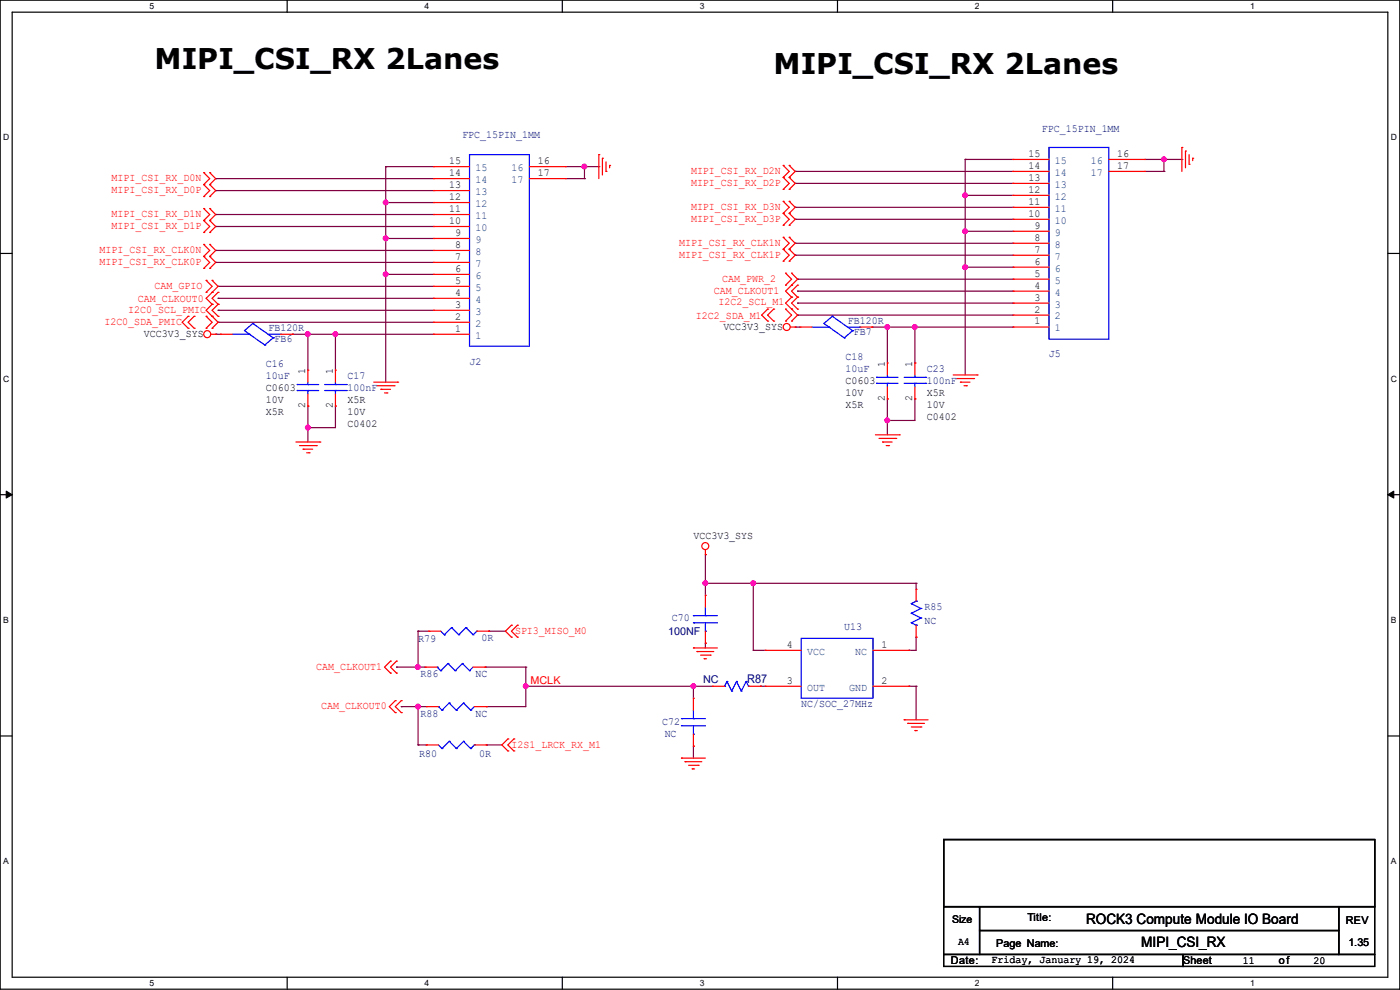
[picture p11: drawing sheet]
<svg xmlns="http://www.w3.org/2000/svg" width="297mm" height="210mm" viewBox="0 0 297 210" stroke-linecap="round" stroke-linejoin="round" font-family="sans-serif">
<path d="M0 0h297v209.8h-297zM2.6 2.6h291.8v204.7h-291.8z" fill="none" stroke="#000" stroke-width=".25"/>
<g fill="#fff">
<path d="M31.7 .3h1v2h-1z"/>
<path d="M31.7 207.6h1v1.9h-1z"/>
</g>
<path d="M60.9 0v2.6M60.9 207.3v2.5" fill="none" stroke="#000" stroke-width=".25"/>
<g fill="#fff">
<path d="M90.1 .3h1v2h-1z"/>
<path d="M90.1 207.6h1v1.9h-1z"/>
</g>
<path d="M119.3 0v2.6M119.3 207.3v2.5" fill="none" stroke="#000" stroke-width=".25"/>
<g fill="#fff">
<path d="M148.5 .3h.9v2h-.9z"/>
<path d="M148.5 207.6h.9v1.9h-.9z"/>
</g>
<path d="M177.7 0v2.6M177.7 207.3v2.5" fill="none" stroke="#000" stroke-width=".25"/>
<g fill="#fff">
<path d="M206.8 .3h1v2h-1z"/>
<path d="M206.8 207.6h1v1.9h-1z"/>
</g>
<path d="M236.1 0v2.6M236.1 207.3v2.5" fill="none" stroke="#000" stroke-width=".25"/>
<g fill="#fff">
<path d="M265.2 .3h1v2h-1z"/>
<path d="M265.2 207.6h1v1.9h-1z"/>
<path d="M.7 28.2h1.2v1.9h-1.2z"/>
<path d="M295.1 28.2h1.2v1.9h-1.2z"/>
<path d="M.7 79.3h1.2v2h-1.2z"/>
<path d="M295.1 79.3h1.2v2h-1.2z"/>
</g>
<path d="M0 53.8h2.6M294.4 53.8h2.6" fill="none" stroke="#000" stroke-width=".25"/>
<g fill="#fff">
<path d="M.7 130.5h1.2v2h-1.2z"/>
<path d="M295.1 130.5h1.1v2h-1.1z"/>
</g>
<path d="M0 104.9h2.6M294.4 104.9h2.6" fill="none" stroke="#000" stroke-width=".25"/>
<path d="M1.3 104.2l1.3 .7-1.3 .8zM294.4 104.9l1.3-.7v1.5z" fill="#000" stroke="#000" stroke-width=".21"/>
<g fill="#fff">
<path d="M.7 181.7h1.2v2h-1.2z"/>
<path d="M295.1 181.7h1.1v2h-1.1z"/>
</g>
<path d="M0 156.1h2.6M294.4 156.1h2.6M200.2 178.1h91.4v14.2h-91.4zM200.2 192.3h7.6v10.2h-7.6zM207.8 192.3h76.2v5.1h-76.2zM207.8 197.4h76.2v5.1h-76.2zM284 192.3h7.6v10.2h-7.6zM200.2 202.5h50.8v2.5h-50.8zM251 202.5h40.6v2.5h-40.6z" fill="none" stroke="#000" stroke-width=".25"/>
<g fill="none" stroke="#800040" stroke-width=".25">
<path d="M45.8 37.9h.1M45.8 37.9h46.2M81.8 35.3h.1M81.8 35.3h10.2M81.8 35.3v45.8M119.9 35.3h7.1M119.9 37.9h4.1M124 35.3h.1M124 37.9h.1M124 35.3v2.6M127 35.3h.1M168.7 36.4h.1"/>
<path d="M168.7 38.9h.1M168.7 36.4h46.2M168.7 38.9h46.2M204.8 33.8h.1M204.8 33.8h10.1M204.8 33.8v45.7M242.9 33.8h7.8M242.9 36.4h4M246.9 33.8h.1M246.9 36.4h.1M246.9 33.8v2.6M250.7 33.8h.1"/>
<path d="M45.8 55.7h.1M45.8 53.1h.1M45.8 48h.1M45.8 45.5h.1M45.8 40.4h.1M45.8 55.7h46.2M45.8 53.1h46.2M45.8 48h46.2M45.8 45.5h46.2M45.8 40.4h46.2M81.8 58.2h.1M81.8 50.6h.1"/>
<path d="M81.8 43h.1M81.8 58.2h10.2M81.8 50.6h10.2M81.8 43h10.2M168.7 54.1h.1M168.7 51.6h.1M168.7 46.5h.1M168.7 44h.1M168.7 54.1h46.2M168.7 51.6h46.2M168.7 46.5h46.2M168.7 44h46.2"/>
<path d="M169.2 59.2h.1M169.2 59.2h45.7M204.8 56.7h.1M204.8 49.1h.1M204.8 41.4h.1M204.8 56.7h10.1M204.8 49.1h10.1M204.8 41.4h10.1M45.8 70.9h.1M45.8 70.9h1M46.3 63.3h.1M46.3 60.7h.1"/>
<path d="M46.3 68.4h.1M46.3 65.8h.1M46.3 63.3h45.7M46.3 60.7h45.7M46.3 68.4h45.7M46.3 65.8h45.7M62 70.9h.1M62 70.9h30M65.3 70.9h.1M65.3 70.9v7.6M71.2 70.9h.1M71.2 70.9v7.6"/>
<path d="M168.7 69.4h.1M168.7 69.4h1M169.2 61.8h.1M169.2 66.8h.1M169.2 64.3h.1M169.2 61.8h45.7M169.2 66.8h45.7M169.2 64.3h45.7M185 69.4h.1M185 69.4h29.9M188.3 69.4h.1M188.3 69.4v7.6"/>
<path d="M194.1 69.4h.1M194.1 77h.1M194.1 69.4v7.6M65.3 86.1h.1M65.3 90.7h.1M65.3 86.1v7.7M71.2 86.1h.1M71.2 86.1v4.6h-5.9M188.3 84.6h.1M188.3 89.2h.1M188.3 84.6v7.6M194.1 84.6h.1"/>
<path d="M194.1 84.6v4.6h-5.8M149.6 117.6h.1M149.6 117.6v8.7M88.7 133.9h.1M88.7 133.9h2.3M88.7 133.9v7.6M103.7 133.9h.1M103.7 133.9h3.5M149.6 123.7h.1M149.6 136.4h.1M149.6 136.4v1.1M149.6 123.7h44.8"/>
<path d="M159.8 138h.1M159.8 123.7h.1M159.8 138h2.5M159.8 123.7v14.3M192.8 138h.1M194.4 135.2h.1M194.4 123.7h.1M194.4 135.2v2.8h-1.6M194.4 123.7v1.3M84.1 141.5h.1M84.1 141.5h6.1M85.1 149.9h.1"/>
<path d="M85.1 149.9h5.4M88.7 158h.1M88.7 149.9h.1M88.7 141.5h.1M88.7 158h1.8M88.7 149.9v8.1M102.9 141.5h.1M102.9 141.5h8.6M103.2 158h.1M103.2 149.9h.1M103.2 158h3.3M111.5 145.6h.1"/>
<path d="M111.5 141.5h.1M111.5 145.6h39.7M111.5 141.5v8.4h-8.3M147.1 145.6h.1M147.1 158.3h.1M147.1 145.6v2.5M147.1 158.3v2.5M161.3 145.6h.1M161.3 145.6h1M192.8 145.6h.1M192.8 145.6h1.6M194.4 145.6h.1"/>
<path d="M194.4 145.6v7.1"/>
</g>
<g fill="#f0f" stroke="#f0f" stroke-width=".25">
<circle cx="159.8" cy="123.7" r=".49"/>
<circle cx="149.6" cy="123.7" r=".49"/>
<circle cx="111.5" cy="145.6" r=".49"/>
<circle cx="147.1" cy="145.6" r=".49"/>
<circle cx="88.7" cy="149.9" r=".49"/>
<circle cx="88.7" cy="141.5" r=".49"/>
<circle cx="81.8" cy="42.9" r=".49"/>
<circle cx="81.8" cy="58.2" r=".49"/>
<circle cx="81.8" cy="50.6" r=".49"/>
<circle cx="65.3" cy="70.9" r=".49"/>
<circle cx="65.3" cy="90.7" r=".49"/>
<circle cx="71.1" cy="70.9" r=".49"/>
<circle cx="204.7" cy="56.7" r=".49"/>
<circle cx="204.7" cy="49" r=".49"/>
<circle cx="204.7" cy="41.4" r=".49"/>
<circle cx="188.2" cy="69.4" r=".49"/>
<circle cx="194.1" cy="69.4" r=".49"/>
<circle cx="188.2" cy="89.2" r=".49"/>
<circle cx="124" cy="35.3" r=".49"/>
<circle cx="246.9" cy="33.8" r=".49"/>
</g>
<g fill="none" stroke="#f00" stroke-width=".25">
<path d="M43.2 39.2h.1M43.2 36.6h.1M43.2 39.2l1.3 1.2-1.3 1.3M43.2 36.6l1.3 1.3-1.3 1.3M44.5 39.2h.1M44.5 36.6h.1M44.5 39.2l1.3 1.2-1.3 1.3M44.5 36.6l1.3 1.3-1.3 1.3M92 37.9h.1M92 35.3h.1M92 37.9h7.6M92 35.3h7.6"/>
<path d="M112.3 37.9h7.6M112.3 35.3h7.6M119.9 35.3h.1M119.9 37.9h.1M127 32.8h.1M127 32.8v5.1M127.8 33.6h.1M127.8 33.6v3.5M128.6 36.4h.1M128.6 34.3v2.1M129.3 35.1h.1M129.3 35.1v.5"/>
<path d="M166.2 37.6h.1M166.2 35.1h.1M166.2 37.6l1.2 1.3-1.2 1.3M166.2 35.1l1.2 1.3-1.2 1.2M167.4 37.6h.1M167.4 35.1h.1M167.4 37.6l1.3 1.3-1.3 1.3M167.4 35.1l1.3 1.3-1.3 1.2M214.9 38.9h.1M214.9 36.4h.1M214.9 33.8h.1M214.9 38.9h7.6"/>
<path d="M214.9 36.4h7.6M214.9 33.8h7.6M235.2 36.4h7.7M235.2 33.8h7.7M242.9 33.8h.1M242.9 36.4h.1M250.7 31.3h.1M250.7 31.3v5.1M251.5 32h.1M251.5 32v3.6M252.3 34.8h.1M252.3 32.8v2"/>
<path d="M253 33.6h.1M253 33.6v.5M43.2 41.7h.1M43.2 46.8h.1M43.2 44.2h.1M43.2 49.3h.1M43.2 54.4h.1M43.2 51.9h.1M43.2 56.9h.1M43.2 44.2l1.3 1.3-1.3 1.3M43.2 46.8l1.3 1.2-1.3 1.3M43.2 51.9l1.3 1.2-1.3 1.3"/>
<path d="M43.2 54.4l1.3 1.3-1.3 1.2M43.7 59.5h.1M43.7 59.5l1.3 1.2-1.3 1.3M44.5 41.7h.1M44.5 44.2h.1M44.5 46.8h.1M44.5 49.3h.1M44.5 51.9h.1M44.5 54.4h.1M44.5 56.9h.1M44.5 44.2l1.3 1.3-1.3 1.3M44.5 46.8l1.3 1.2-1.3 1.3"/>
<path d="M44.5 51.9l1.3 1.2-1.3 1.3M44.5 54.4l1.3 1.3-1.3 1.2M45 59.5h.1M45 59.5l1.3 1.2-2.6 2.6 1.3 1.3M92 58.2h.1M92 55.7h.1M92 53.1h.1M92 50.6h.1M92 48h.1M92 45.5h.1M92 43h.1M92 40.4h.1"/>
<path d="M92 58.2h7.6M92 55.7h7.6M92 53.1h7.6M92 50.6h7.6M92 48h7.6M92 45.5h7.6M92 43h7.6M92 40.4h7.6M166.2 40.2h.1M166.2 45.3h.1M166.2 42.7h.1M166.2 47.8h.1"/>
<path d="M166.2 52.9h.1M166.2 50.3h.1M166.2 55.4h.1M166.2 42.7l1.2 1.3-1.2 1.3M166.2 45.3l1.2 1.2-1.2 1.3M166.2 50.3l1.2 1.3-1.2 1.3M166.2 52.9l1.2 1.2-1.2 1.3M166.7 58h.1M166.7 58l1.2 1.2-1.2 1.3M167.4 40.2h.1M167.4 42.7h.1M167.4 45.3h.1"/>
<path d="M167.4 47.8h.1M167.4 50.3h.1M167.4 52.9h.1M167.4 55.4h.1M167.4 42.7l1.3 1.3-1.3 1.3M167.4 45.3l1.3 1.2-1.3 1.3M167.4 50.3l1.3 1.3-1.3 1.3M167.4 52.9l1.3 1.2-1.3 1.3M167.9 58h.1M167.9 58l1.3 1.2-2.5 2.6 1.2 1.2M214.9 59.2h.1M214.9 56.7h.1"/>
<path d="M214.9 54.1h.1M214.9 51.6h.1M214.9 49.1h.1M214.9 46.5h.1M214.9 44h.1M214.9 41.4h.1M214.9 59.2h7.6M214.9 56.7h7.6M214.9 54.1h7.6M214.9 51.6h7.6M214.9 49.1h7.6M214.9 46.5h7.6"/>
<path d="M214.9 44h7.6M214.9 41.4h7.6M39.9 69.6h.1M39.9 67.1h.1M39.9 67.1l-1.2 1.3 1.2 1.2M41.2 69.6h.1M41.2 67.1h.1M41.2 67.1l-1.3 1.3 1.3 1.2M43.7 62h.1M43.7 69.6h.1M43.7 67.1h.1M43.7 67.1l1.3 1.3-1.3 1.2"/>
<path d="M44.7 70.9h1.1M45 67.1h.1M45 64.6h.1M45 62h.1M45 69.6h.1M45 64.6l-1.3 1.2 2.6 2.6-1.3 1.2M45.8 70.9h.1M46.3 67.1h.1M46.3 64.6h.1M46.3 62h.1M46.3 64.6l-1.3 1.2 1.3 1.3M46.3 62l-1.3 1.3 1.3 1.3"/>
<path d="M46.8 70.9h.1M46.8 70.9h2.5M59.5 70.9h2.5M62 70.9h.1M65.3 78.5h.1M65.3 78.5v2.6M71.2 78.5h.1M71.2 78.5v2.6M92 70.9h.1M92 68.4h.1M92 65.8h.1M92 63.3h.1"/>
<path d="M92 60.7h.1M92 70.9h7.6M92 68.4h7.6M92 65.8h7.6M92 63.3h7.6M92 60.7h7.6M162.9 68.1h.1M162.9 65.6h.1M162.9 65.6l-1.3 1.2 1.3 1.3M164.1 68.1h.1M164.1 65.6h.1M164.1 65.6l-1.2 1.2 1.2 1.3"/>
<path d="M166.7 60.5h.1M166.7 68.1h.1M166.7 65.6h.1M166.7 65.6l1.2 1.2-1.2 1.3M167.7 69.4h1M167.9 65.6h.1M167.9 63h.1M167.9 60.5h.1M167.9 68.1h.1M167.9 63l-1.2 1.3 2.5 2.5-1.3 1.3M168.7 69.4h.1M169.2 65.6h.1"/>
<path d="M169.2 63h.1M169.2 60.5h.1M169.2 63l-1.3 1.3 1.3 1.3M169.2 60.5l-1.3 1.3 1.3 1.2M169.7 69.4h.1M169.7 69.4h2.6M182.4 69.4h2.6M185 69.4h.1M188.3 77h.1M188.3 77v2.5M194.1 77h.1M194.1 77v2.5"/>
<path d="M202.2 79.5h5.1M207.3 79.5h.1M214.9 69.4h.1M214.9 66.8h.1M214.9 64.3h.1M214.9 61.8h.1M214.9 69.4h7.6M214.9 66.8h7.6M214.9 64.3h7.6M214.9 61.8h7.6M62.8 93.8h5.1M63.5 94.5h3.6"/>
<path d="M64.3 95.3h.1M64.3 95.3h2M65.1 96.1h.5M65.3 86.1h.1M65.3 83.6v2.5M65.6 96.1h.1M67.1 94.5h.1M67.9 93.8h.1M71.2 86.1h.1M71.2 83.6v2.5M79.3 81.1h5.1M80.1 81.8h3.5"/>
<path d="M80.8 82.6h.1M80.8 82.6h2M81.6 83.4h.5M82.1 83.4h.1M83.6 81.8h.1M84.4 81.1h.1M185.7 92.2h5.1M186.5 93h3.5M187.2 93.8h.1M187.2 93.8h2.1M188 94.5h.5M188.3 84.6h.1"/>
<path d="M188.3 82.1v2.5M188.5 94.5h.1M190 93h.1M190.8 92.2h.1M194.1 84.6h.1M194.1 82.1v2.5M203 80.3h3.5M203.8 81.1h.1M203.8 81.1h2M204.5 81.8h.5M205 81.8h.1M206.5 80.3h.1"/>
<path d="M149.6 117.6h.1M149.6 116.6v1M91 133.9h.1M91 133.9h2.5M101.1 133.9h2.6M103.7 133.9h.1M108.5 132.6h.1M108.5 135.2h.1M108.5 132.6l-1.3 1.3 1.3 1.3M109.8 135.2h.1M109.8 132.6h.1M109.8 132.6l-1.3 1.3 1.3 1.3"/>
<path d="M147.1 137.5h.1M147.1 137.5h5.1M147.9 138.2h.1M147.9 138.2h3.5M148.6 139h2.1M149.4 139.7h.1M149.4 139.7h.5M149.6 126.3h.1M149.6 136.4h.1M149.6 126.3v2.5M149.6 133.9v2.5M150.7 139h.1"/>
<path d="M162.3 138h.1M162.3 138h7.7M185.2 138h7.6M192.8 138h.1M194.4 135.2h.1M194.4 125h.1M194.4 125v2.6M194.4 132.6v2.6M82.8 142.8h.1M82.8 140.3h.1M82.8 140.3l-1.2 1.2 1.2 1.3M83.9 151.2h.1"/>
<path d="M83.9 148.6h.1M83.9 148.6l-1.3 1.3 1.3 1.3M84.1 142.8h.1M84.1 140.3h.1M84.1 140.3l-1.3 1.2 1.3 1.3M85.1 151.2h.1M85.1 148.6h.1M85.1 148.6l-1.2 1.3 1.2 1.3M90.2 141.5h.1M90.2 141.5h2.6M90.5 158h.1M90.5 149.9h.1"/>
<path d="M90.5 158h2.5M90.5 149.9h2.5M100.4 141.5h2.5M100.6 158h2.6M100.6 149.9h2.6M102.9 141.5h.1M103.2 158h.1M103.2 149.9h.1M107.7 156.8h.1M107.7 159.3h.1M107.7 156.8l-1.2 1.2 1.2 1.3M109 159.3h.1"/>
<path d="M109 156.8h.1M109 156.8l-1.3 1.2 1.3 1.3M147.1 148.1h.1M147.1 158.3h.1M147.1 148.1v2.6M147.1 155.7v2.6M151.2 145.6h.1M151.2 145.6h2.5M158.8 145.6h2.5M161.3 145.6h.1M162.3 145.6h.1M162.3 145.6h7.7"/>
<path d="M185.2 145.6h7.6M191.8 152.7h.1M191.8 152.7h5.1M192.6 153.5h.1M192.6 153.5h3.5M192.8 145.6h.1M193.3 154.2h2.1M194.1 155h.1M194.1 155h.5M195.4 154.2h.1M144.6 160.8h.1M144.6 160.8h5"/>
<path d="M145.3 161.6h.1M145.3 161.6h3.6M146.1 162.3h2M146.9 163.1h.1M146.9 163.1h.5M148.1 162.3h.1"/>
<circle cx="44" cy="70.9" r=".74"/>
<circle cx="166.9" cy="69.4" r=".74"/>
<circle cx="149.6" cy="115.8" r=".74"/>
</g>
<g fill="none" stroke="#00f" stroke-width=".25">
<path d="M99.6 32.8h12.7v40.6h-12.7zM222.5 31.3h12.7v40.6h-12.7zM49.3 70.9h3.6M52.9 70.9h.1M53.6 68.6h.1M53.6 68.6l-1.7 1.5 4.3 3.1M53.6 68.6l4.4 3.1M56.2 73.2h.1M56.9 70.9h2.6M58 71.7h.1M58 71.7l-1.8 1.5M59.5 70.9h.1"/>
<path d="M172.3 69.4h3.5M175.8 69.4h.1M176.6 67.1h.1M176.6 67.1l-1.8 1.5 4.3 3.1M176.6 67.1l4.3 3M179.1 71.7h.1M179.9 69.4h2.5M180.9 70.1h.1M180.9 70.1l-1.8 1.6M182.4 69.4h.1M188.3 79.5v.6M194.1 79.5v.6"/>
<path d="M63 82.8h.1M63 81.6h.1M63 82.8h4.6M63 81.6h4.6M65.3 81.6h.1M65.3 82.8h.1M65.3 81.1v.5M65.3 82.8v.8M68.9 82.8h4.5M68.9 81.6h4.5M71.2 81.6h.1M71.2 82.8h.1"/>
<path d="M71.2 81.1v.5M71.2 82.8v.8M73.4 82.8h.1M73.4 81.6h.1M186 81.3h.1M186 80.1h.1M186 81.3h4.5M186 80.1h4.5M188.3 80.1h.1M188.3 81.3h.1M188.3 81.3v.8M191.8 81.3h4.6"/>
<path d="M191.8 80.1h4.6M194.1 80.1h.1M194.1 81.3h.1M194.1 81.3v.8M196.4 81.3h.1M196.4 80.1h.1M93.5 133.9l.8 .8M94.3 134.7h.1M95.8 133.1h.1M95.8 133.1l-1.5 1.6M95.8 133.1l1.5 1.6M97.3 134.7h.1"/>
<path d="M98.8 133.1h.1M98.8 133.1l-1.5 1.6M98.8 133.1l1.6 1.6M100.4 134.7h.1M101.1 133.9h.1M101.1 133.9l-.7 .8M147.1 132.1h.1M147.1 130.6h.1M147.1 132.1h5.1M147.1 130.6h5.1M149.6 133.9h.1M149.6 130.6h.1"/>
<path d="M149.6 128.8v1.8M149.6 132.1v1.8M170 135.4h15.2v12.7h-15.2zM193.3 132.1h.1M193.3 130.1h.1M193.3 128.1h.1M193.3 132.1l1.1 .5M193.3 130.1l2.1 1M193.3 128.1l2.1 1M194.4 127.6h.1M194.4 132.6h.1M194.4 127.6l-1.1 .5"/>
<path d="M195.4 129.1h.1M195.4 131.1h.1M195.4 129.1l-2.1 1M195.4 131.1l-2.1 1M92.8 141.5h.1M92.8 141.5l.7 .8M93 149.9h.1M93 158l.8 .8M93 149.9l.8 .8M93.5 142.3h.1M93.8 158.8h.1M93.8 150.7h.1"/>
<path d="M95 140.8h.1M95 140.8l1.6 1.5M95 140.8l-1.5 1.5M95.3 157.3h.1M95.3 149.1h.1M95.3 157.3l-1.5 1.5M95.3 157.3l1.5 1.5M95.3 149.1l1.5 1.6M95.3 149.1l-1.5 1.6M96.6 142.3h.1M96.8 158.8h.1M96.8 150.7h.1"/>
<path d="M98.1 140.8h.1M98.1 140.8l1.5 1.5M98.1 140.8l-1.5 1.5M98.3 157.3h.1M98.3 149.1h.1M98.3 157.3l-1.5 1.5M98.3 157.3l1.6 1.5M98.3 149.1l1.6 1.6M98.3 149.1l-1.5 1.6M99.6 142.3h.1M99.9 158.8h.1M99.9 150.7h.1"/>
<path d="M100.4 141.5l-.8 .8M100.6 158h.1M100.6 158l-.7 .8M100.6 149.9l-.7 .8M144.6 154h.1M144.6 152.4h.1M144.6 154h5M144.6 152.4h5M147.1 155.7h.1M147.1 152.4h.1M147.1 150.7v1.7M147.1 154v1.7"/>
<path d="M153.7 145.6h.1M154.2 144.6h.1M154.2 144.6l1 2M154.2 144.6l-.5 1M155.2 146.6h.1M156.3 144.6h.1M156.3 144.6l-1.1 2M156.3 144.6l1 2M157.3 146.6h.1M158.3 144.6h.1M158.3 144.6l-1 2M158.3 144.6l.5 1"/>
<path d="M158.8 145.6h.1"/>
</g>
<g font-size="6.1">
<text x="32.8" y="14.7">MIPI_CSI_RX 2Lanes</text>
<text x="164.1" y="15.7">MIPI_CSI_RX 2Lanes</text>
</g>
<g font-size="3">
<text x="230.4" y="196.1">ROCK3 Compute Module IO Board</text>
<text x="242.1" y="200.9">MIPI_CSI_RX</text>
</g>
<text font-size="2.5" fill="#000080" x="158.5" y="144.8">R87</text>
<g font-size="2.3" fill="#000080">
<text x="98.1" y="29.3">FPC_15PIN_1MM</text>
<text x="221" y="28.1">FPC_15PIN_1MM</text>
<text x="56.9" y="70.2">FB120R</text>
<text x="179.9" y="68.7">FB120R</text>
<text x="181.1" y="71">FB7</text>
<text x="56.4" y="77.9">C16</text>
<text x="58.2" y="72.5">FB6</text>
<text x="99.6" y="77.3">J2</text>
<text x="179.4" y="76.3">C18</text>
<text x="222.5" y="75.8">J5</text>
<text x="56.4" y="80.4">10uF</text>
<text x="73.7" y="80.4">C17</text>
<text x="73.7" y="82.9">100nF</text>
<text x="179.4" y="78.9">10uF</text>
<text x="196.6" y="78.9">C23</text>
<text x="196.6" y="81.4">100nF</text>
<text x="142.5" y="131.7">C70</text>
<text x="196.1" y="129.4">R85</text>
<text x="88.7" y="136.3">R79</text>
<text x="102.2" y="136">0R</text>
<text x="141.8" y="134.7">100NF</text>
<text x="179.1" y="133.7">U13</text>
<text x="196.1" y="132.5">NC</text>
<text x="89.2" y="143.6">R86</text>
<text x="100.9" y="143.6">NC</text>
<text x="149.1" y="144.9">NC</text>
<text x="170" y="150">NC/SOC_27MHz</text>
<text x="89.2" y="152">R88</text>
<text x="100.9" y="152">NC</text>
<text x="140.5" y="153.8">C72</text>
<text x="88.9" y="160.7">R80</text>
<text x="101.6" y="160.7">0R</text>
<text x="141" y="156.3">NC</text>
</g>
<g font-size="2.3">
<text x="95.3" y="34.8">15</text>
<text x="114.1" y="34.8">16</text>
<text x="218.2" y="35.8">14</text>
<text x="218.2" y="33.3">15</text>
<text x="237" y="33.3">16</text>
<text x="237" y="35.8">17</text>
<text x="95.3" y="39.9">13</text>
<text x="95.3" y="37.3">14</text>
<text x="114.1" y="37.3">17</text>
<text x="218.2" y="40.9">12</text>
<text x="218.2" y="38.4">13</text>
<text x="95.3" y="47.5">10</text>
<text x="95.3" y="45">11</text>
<text x="95.3" y="42.4">12</text>
<text x="218.2" y="46">10</text>
<text x="218.2" y="43.4">11</text>
<text x="96.6" y="52.6">8</text>
<text x="96.6" y="50">9</text>
<text x="219.5" y="53.6">7</text>
<text x="219.5" y="51.1">8</text>
<text x="219.5" y="48.5">9</text>
<text x="96.6" y="57.7">6</text>
<text x="96.6" y="55.1">7</text>
<text x="219.5" y="58.7">5</text>
<text x="219.5" y="56.1">6</text>
<text x="96.6" y="65.3">3</text>
<text x="96.6" y="62.7">4</text>
<text x="96.6" y="60.2">5</text>
<text x="219.5" y="63.8">3</text>
<text x="219.5" y="61.2">4</text>
<text x="30.5" y="71.5">VCC3V3_SYS</text>
<text x="96.6" y="70.4">1</text>
<text x="96.6" y="67.8">2</text>
<text x="153.5" y="70">VCC3V3_SYS</text>
<text x="219.5" y="68.8">1</text>
<text x="219.5" y="66.3">2</text>
<text x="187.7" y="77.8" transform="rotate(-90 187.7 77.8)">1</text>
<text x="193.5" y="77.8" transform="rotate(-90 193.5 77.8)">1</text>
<text x="56.4" y="82.9">C0603</text>
<text x="64.8" y="79.3" transform="rotate(-90 64.8 79.3)">1</text>
<text x="70.6" y="79.3" transform="rotate(-90 70.6 79.3)">1</text>
<text x="179.4" y="81.4">C0603</text>
<text x="179.4" y="83.9">10V</text>
<text x="196.6" y="83.9">X5R</text>
<text x="56.4" y="88">X5R</text>
<text x="56.4" y="85.5">10V</text>
<text x="64.8" y="86.7" transform="rotate(-90 64.8 86.7)">2</text>
<text x="70.6" y="86.7" transform="rotate(-90 70.6 86.7)">2</text>
<text x="73.7" y="85.5">X5R</text>
<text x="73.7" y="88">10V</text>
<text x="179.4" y="86.5">X5R</text>
<text x="187.7" y="85.1" transform="rotate(-90 187.7 85.1)">2</text>
<text x="193.5" y="85.1" transform="rotate(-90 193.5 85.1)">2</text>
<text x="196.6" y="89">C0402</text>
<text x="196.6" y="86.5">10V</text>
<text x="73.7" y="90.6">C0402</text>
<text x="147.1" y="114.4">VCC3V3_SYS</text>
<text x="166.9" y="137.4">4</text>
<text x="187" y="137.4">1</text>
<text x="166.9" y="145">3</text>
<text x="187" y="145">2</text>
<text x="218" y="195.4">Title:</text>
<text x="285.5" y="195.9">REV</text>
<text x="203.2" y="200.5">A4</text>
<text x="211.4" y="201">Page Name:</text>
<text x="286" y="200.7">1.35</text>
<text x="201.7" y="204.6">Date:</text>
<text x="210.4" y="204.3">Friday, January 19, 2024</text>
<text x="251" y="204.6">Sheet</text>
<text x="263.7" y="204.6">11</text>
<text x="271.3" y="204.6">of</text>
<text x="278.7" y="204.6">20</text>
</g>
<g font-size="2.3" fill="#004080">
<text x="223.8" y="34.8">15</text>
<text x="231.4" y="34.8">16</text>
<text x="100.9" y="41.4">13</text>
<text x="100.9" y="38.8">14</text>
<text x="100.9" y="36.3">15</text>
<text x="108.5" y="36.3">16</text>
<text x="108.5" y="38.8">17</text>
<text x="223.8" y="39.8">13</text>
<text x="223.8" y="37.3">14</text>
<text x="231.4" y="37.3">17</text>
<text x="100.9" y="46.4">11</text>
<text x="100.9" y="43.9">12</text>
<text x="223.8" y="47.5">10</text>
<text x="223.8" y="44.9">11</text>
<text x="223.8" y="42.4">12</text>
<text x="100.9" y="51.5">9</text>
<text x="100.9" y="49">10</text>
<text x="223.8" y="52.5">8</text>
<text x="223.8" y="50">9</text>
<text x="100.9" y="59.1">6</text>
<text x="100.9" y="56.6">7</text>
<text x="100.9" y="54.1">8</text>
<text x="223.8" y="57.6">6</text>
<text x="223.8" y="55.1">7</text>
<text x="100.9" y="64.2">4</text>
<text x="100.9" y="61.7">5</text>
<text x="223.8" y="65.2">3</text>
<text x="223.8" y="62.7">4</text>
<text x="223.8" y="60.2">5</text>
<text x="100.9" y="71.8">1</text>
<text x="100.9" y="69.3">2</text>
<text x="100.9" y="66.8">3</text>
<text x="223.8" y="70.3">1</text>
<text x="223.8" y="67.8">2</text>
<text x="171.2" y="138.9">VCC</text>
<text x="181.4" y="138.9">NC</text>
<text x="171.2" y="146.5">OUT</text>
<text x="180.1" y="146.5">GND</text>
</g>
<g font-size="2.3" fill="#f00">
<text x="23.7" y="41">MIPI_CSI_RX_D0P</text>
<text x="23.7" y="38.5">MIPI_CSI_RX_D0N</text>
<text x="146.6" y="39.5">MIPI_CSI_RX_D2P</text>
<text x="146.6" y="37">MIPI_CSI_RX_D2N</text>
<text x="23.7" y="46.1">MIPI_CSI_RX_D1N</text>
<text x="146.6" y="44.6">MIPI_CSI_RX_D3N</text>
<text x="146.6" y="47.1">MIPI_CSI_RX_D3P</text>
<text x="21.1" y="53.7">MIPI_CSI_RX_CLK0N</text>
<text x="23.7" y="48.6">MIPI_CSI_RX_D1P</text>
<text x="144.1" y="52.2">MIPI_CSI_RX_CLK1N</text>
<text x="21.1" y="56.3">MIPI_CSI_RX_CLK0P</text>
<text x="144.1" y="54.7">MIPI_CSI_RX_CLK1P</text>
<text x="153.2" y="59.8">CAM_PWR_2</text>
<text x="29.3" y="64.1">CAM_CLKOUT0</text>
<text x="32.8" y="61.3">CAM_GPIO</text>
<text x="151.4" y="62.4">CAM_CLKOUT1</text>
<text x="152.4" y="64.6">I2C2_SCL_M1</text>
<text x="22.1" y="69">I2C0_SDA_PMIC</text>
<text x="27.2" y="66.4">I2C0_SCL_PMIC</text>
<text x="147.6" y="67.7">I2C2_SDA_M1</text>
<text x="109.3" y="134.5">SPI3_MISO_M0</text>
<text x="67.1" y="142.1">CAM_CLKOUT1</text>
<text x="112.6" y="145.1">MCLK</text>
<text x="68.1" y="150.5">CAM_CLKOUT0</text>
<text x="108.5" y="158.6">I2S1_LRCK_RX_M1</text>
</g>
<text font-size="2.2" x="202" y="195.9">Size</text>
<g font-size="1.8">
<text x="31.7" y="1.9">5</text>
<text x="90.1" y="1.9">4</text>
<text x="148.5" y="1.9">3</text>
<text x="206.8" y="1.9">2</text>
<text x="265.2" y="1.9">1</text>
<text x=".7" y="29.8">D</text>
<text x="295.1" y="29.8">D</text>
<text x=".7" y="80.9">C</text>
<text x="295.1" y="80.9">C</text>
<text x=".7" y="132.1">B</text>
<text x="295.1" y="132.1">B</text>
<text x=".7" y="183.3">A</text>
<text x="295.1" y="183.3">A</text>
<text x="31.7" y="209.2">5</text>
<text x="90.1" y="209.2">4</text>
<text x="148.5" y="209.2">3</text>
<text x="206.8" y="209.2">2</text>
<text x="265.2" y="209.2">1</text>
</g>
</svg>
